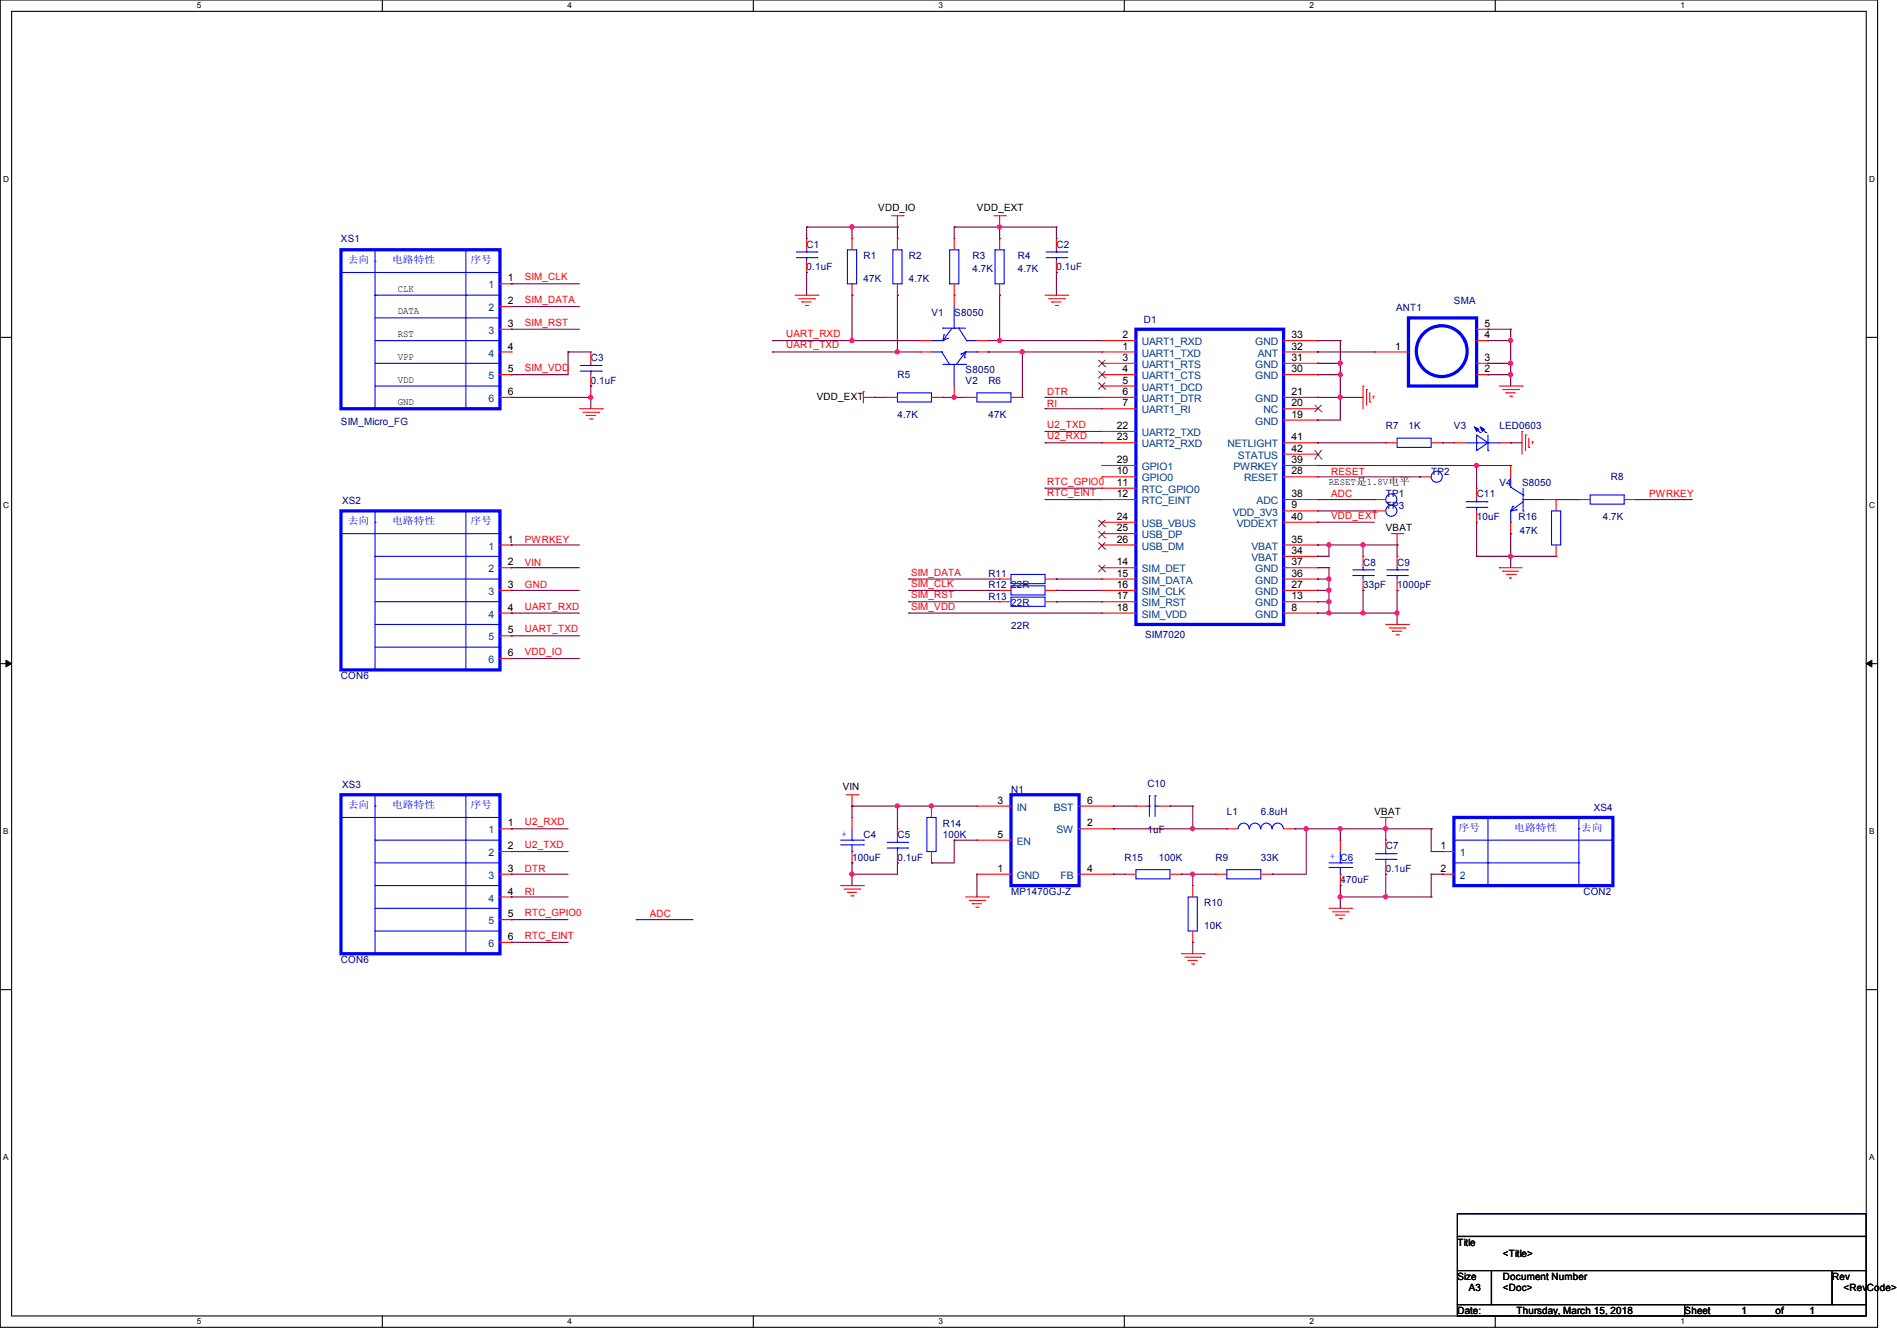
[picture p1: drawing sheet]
<svg xmlns="http://www.w3.org/2000/svg" width="297mm" height="210mm" viewBox="0 0 297 210" stroke-linecap="round" stroke-linejoin="round" font-family="sans-serif">
<path d="M0 0h294v207.9h-294zM1.8 1.8h290.4v204.3h-290.4z" fill="none" stroke="#000" stroke-width=".17"/>
<g fill="#fff">
<path d="M30.8 .2h.7v1.4h-.7z"/>
<path d="M30.8 206.2h.7v1.4h-.7z"/>
</g>
<path d="M59.9 0v1.8M59.9 206.1v1.8" fill="none" stroke="#000" stroke-width=".17"/>
<g fill="#fff">
<path d="M88.9 .2h.6v1.4h-.6z"/>
<path d="M88.9 206.2h.6v1.4h-.6z"/>
</g>
<path d="M117.9 0v1.8M117.9 206.1v1.8" fill="none" stroke="#000" stroke-width=".17"/>
<g fill="#fff">
<path d="M146.9 .2h.7v1.4h-.7z"/>
<path d="M146.9 206.2h.7v1.4h-.7z"/>
</g>
<path d="M176 0v1.8M176 206.1v1.8" fill="none" stroke="#000" stroke-width=".17"/>
<g fill="#fff">
<path d="M205 .2h.7v1.4h-.7z"/>
<path d="M205 206.2h.7v1.4h-.7z"/>
</g>
<path d="M234.1 0v1.8M234.1 206.1v1.8" fill="none" stroke="#000" stroke-width=".17"/>
<g fill="#fff">
<path d="M263.1 .2h.7v1.4h-.7z"/>
<path d="M263.1 206.2h.7v1.4h-.7z"/>
<path d="M.5 27.3h.9v1.4h-.9z"/>
<path d="M292.7 27.3h.8v1.4h-.8z"/>
<path d="M.5 78.4h.9v1.4h-.9z"/>
<path d="M292.7 78.4h.8v1.4h-.8z"/>
</g>
<path d="M0 52.8h1.8M292.2 52.8h1.8" fill="none" stroke="#000" stroke-width=".17"/>
<g fill="#fff">
<path d="M.5 129.5h.8v1.4h-.8z"/>
<path d="M292.7 129.5h.8v1.4h-.8z"/>
</g>
<path d="M0 103.9h1.8M292.2 103.9h1.8" fill="none" stroke="#000" stroke-width=".17"/>
<path d="M.9 103.4l.9 .5-.9 .5zM292.2 103.9l.9-.5v1z" fill="#000" stroke="#000" stroke-width=".16"/>
<g fill="#fff">
<path d="M.5 180.5h.8v1.4h-.8z"/>
<path d="M292.7 180.5h.8v1.4h-.8z"/>
</g>
<path d="M0 155h1.8M292.2 155h1.8M228.2 190.1h64v3.5h-64zM228.2 193.6h64v5.4h-64zM228.2 199h5.3v5.3h-5.3zM233.5 199h53.4v5.3h-53.4zM286.9 199h5.3v5.3h-5.3zM228.2 204.3h35.5v1.8h-35.5zM263.7 204.3h28.5v1.8h-28.5z" fill="none" stroke="#000" stroke-width=".17"/>
<g fill="none" stroke="#f00" stroke-width=".17">
<path d="M126.3 37.3h.1M126.3 37.3v1.8M133.4 37.3h.1M133.4 37.3v1.8M139.6 33.8h1.8M140.5 35.6h.1M140.5 37.3h.1M140.5 33.8v1.8M140.5 37.3v1.8M141.4 33.8h.1M149.4 37.3h.1M149.4 37.3v1.8"/>
<path d="M155.6 33.8h1.8M156.5 35.6h.1M156.5 37.3h.1M156.5 33.8v1.8M156.5 37.3v1.8M157.4 33.8h.1M165.4 37.3h.1M165.4 37.3v1.8M78.3 55.1h1.8M78.3 58.7h1.8M78.3 51.6h1.8M78.3 44.4h1.8"/>
<path d="M78.3 48h1.8M80.1 44.4h.1M80.1 48h.1M80.1 51.6h.1M80.1 55.1h.1M80.1 58.7h.1M92.5 55.1h.1M92.5 55.1v1.8M92.5 58.7v1.8M124.5 46.2h3.6M125.1 46.8h2.4M125.6 47.3h.1"/>
<path d="M125.6 47.3h1.4M126.1 47.8h.3M126.3 42.7h.1M126.3 40.9v1.8M126.4 47.8h.1M127.5 46.8h.1M128.1 46.2h.1M133.4 46.2h.1M133.4 44.4v1.8M140.5 46.2h.1M140.5 44.4v1.8M144.1 53.3h.1"/>
<path d="M144.1 55.1h.1M144.1 53.3h1.7M144.1 55.1h1.7M149.4 46.2h.1M149.4 44.4v3.6M153 53.3h1.7M153 55.1h1.7M154.7 53.3h.1M154.7 55.1h.1M156.5 46.2h.1M156.5 44.4v1.8M163.6 46.2h3.6"/>
<path d="M164.2 46.8h2.4M164.7 47.3h.1M164.7 47.3h1.4M165.2 47.8h.4M165.4 42.7h.1M165.4 40.9v1.8M165.6 47.8h.1M166.6 46.8h.1M167.2 46.2h.1M172.5 55.1h.1M172.5 53.3h.1M172.5 56.9h.1"/>
<path d="M172.5 58.7h.1M172.5 53.3h5.3M172.5 55.1h5.3M172.5 56.9h5.3M172.5 58.7h5.3M201 53.3h5.3M201 55.1h5.3M201 56.9h5.3M201 58.7h5.3M206.3 58.7h.1M206.3 56.9h.1M206.3 55.1h.1"/>
<path d="M206.3 53.3h.1M215.2 55.1h.1M215.2 55.1h5.3M231.2 53.3h1.8M231.2 56.9h1.8M231.2 58.7h1.8M231.2 51.6h1.8M233 58.7h.1M233 56.9h.1M233 53.3h.1M233 51.6h.1M78.3 62.2h1.8"/>
<path d="M80.1 62.2h.1M90.7 64h3.6M91.3 64.6h2.4M91.8 65.1h.1M91.8 65.1h1.4M92.3 65.6h.4M92.5 60.5h.1M92.7 65.6h.1M93.7 64.6h.1M94.3 64h.1M135.2 61.3h.1M135.2 62.2h1.7"/>
<path d="M135.2 61.3v1.8M136.9 62.2h.1M138.7 62.2h.1M138.7 62.2h1.8M145.8 62.2h1.8M147.6 62.2h.1M149.4 62.2h.1M149.4 60.5v1.7M151.2 62.2h.1M151.2 62.2h1.8M158.3 62.2h1.8M160.1 62.2h.1"/>
<path d="M172.5 60.5h.1M172.5 62.2h.1M172.5 64h.1M172.5 67.6h.1M172.5 69.3h.1M172.5 74.7h.1M172.5 76.5h.1M172.5 78.2h.1M172.5 72.9h.1M172.5 60.5h5.3M172.5 64h5.3M172.5 62.2h5.3"/>
<path d="M172.5 78.2h5.3M172.5 67.6h5.3M172.5 69.3h5.3M172.5 74.7h5.3M172.5 76.5h5.3M172.5 72.9h5.3M201 64h5.3M201 62.2h5.3M201 78.2h5.3M201 69.3h5.3M201 74.7h5.3M201 72.9h5.3"/>
<path d="M201 71.1h5.3M201 65.8h5.3M206.3 74.7h.1M206.3 78.2h.1M206.3 72.9h.1M206.3 71.1h.1M206.3 69.3h.1M206.3 65.8h.1M206.3 64h.1M206.3 62.2h.1M213.4 60.5h.1M213.4 60.5v3.5"/>
<path d="M214 61h.1M214 61v2.5M214.5 62.9h.1M214.5 61.5v1.4M215 62.1h.1M215 62.1v.3M215.2 78.2h.1M215.2 78.2h1.8M217 69.3h.1M217 69.3h1.7M222.3 74.7h.1M222.3 74.7h1.8"/>
<path d="M224.1 69.3h1.7M225.8 69.3h.1M227.6 69.3h.1M227.6 69.3h1.8M231.2 76.5h.1M231.2 76.5v1.7M234.7 60.5h3.6M234.7 69.3h1.8M235.3 61h2.4M235.8 61.5h.1M235.8 61.5h1.4M236.3 62.1h.4"/>
<path d="M236.5 72.9h.1M236.5 69.3h.1M236.5 72.9v1.8M236.7 62.1h.1M237.7 61h.1M238.3 67.6h.1M238.3 60.5h.1M238.3 67.6v3.5M238.8 68.1h.1M238.8 68.1v2.5M239.4 70.1h.1M239.4 68.6v1.5"/>
<path d="M239.9 69.2h.1M239.9 69.2v.3M241.9 78.2h1.7M243.6 78.2h.1M243.6 78.2v1.8M247.2 78.2h.1M247.2 78.2h1.8M254.3 78.2h1.8M256.1 78.2h.1M78.3 88.9h1.8M78.3 85.3h1.8M78.3 92.5h1.8"/>
<path d="M78.3 96h1.8M78.3 99.6h1.8M80.1 85.3h.1M80.1 88.9h.1M80.1 92.5h.1M80.1 96h.1M80.1 99.6h.1M156.5 90.7h.1M156.5 92.5h.1M156.5 94.2h.1M156.5 92.5h1.8M156.5 90.7h1.8"/>
<path d="M156.5 94.2h1.8M163.6 92.5h1.8M163.6 90.7h1.8M163.6 94.2h1.8M165.4 90.7h.1M165.4 92.5h.1M165.4 94.2h.1M172.5 81.8h.1M172.5 83.6h.1M172.5 85.3h.1M172.5 88.9h.1M172.5 90.7h.1"/>
<path d="M172.5 92.5h.1M172.5 94.2h.1M172.5 96h.1M172.5 83.6h5.3M172.5 88.9h5.3M172.5 85.3h5.3M172.5 92.5h5.3M172.5 96h5.3M172.5 90.7h5.3M172.5 81.8h5.3M172.5 94.2h5.3M201 88.9h5.3"/>
<path d="M201 85.3h5.3M201 92.5h5.3M201 96h5.3M201 90.7h5.3M201 80h5.3M201 81.8h5.3M201 94.2h5.3M201 87.1h5.3M206.3 80h.1M206.3 96h.1M206.3 94.2h.1M206.3 92.5h.1"/>
<path d="M206.3 90.7h.1M206.3 88.9h.1M206.3 87.1h.1M206.3 85.3h.1M206.3 81.8h.1M213.4 87.1h.1M213.4 92.5h.1M213.4 87.1v1.8M213.4 90.7v1.8M215.2 80h.1M215.2 80h1.8M217 97.8h3.5"/>
<path d="M217.5 98.3h2.5M217.8 83.6h1.8M218 98.8h.1M218 98.8h1.5M218.6 99.4h.3M218.7 85.3h.1M218.7 87.1h.1M218.7 92.5h.1M218.7 83.6v1.7M218.7 87.1v1.8M218.7 90.7v1.8M218.9 99.4h.1"/>
<path d="M219.6 83.6h.1M220 98.3h.1M220.5 97.8h.1M231.2 81.8h.1M231.2 80v1.8M234.7 88.9h.1M234.7 88.9h3.6M235.3 89.5h.1M235.3 89.5h2.4M235.8 90h1.4M236.3 90.5h.1M236.3 90.5h.4"/>
<path d="M236.5 83.6h.1M236.5 81.8v1.8M237.2 90h.1M243.6 87.1h.1M243.6 85.3v1.8M78.3 103.1h1.8M80.1 103.1h.1M78.3 133.3h1.8M78.3 136.9h1.8M78.3 129.8h1.8M80.1 129.8h.1M80.1 133.3h.1"/>
<path d="M80.1 136.9h.1M131.6 138.7h3.6M132.2 139.2h2.4M132.5 124.5h1.8M132.7 139.7h.1M132.7 139.7h1.4M133.4 126.2h.1M133.4 128h.1M133.4 135.1h.1M133.4 124.5v1.7M133.4 128v1.8M133.4 133.3v1.8"/>
<path d="M134.3 124.5h.1M134.6 139.2h.1M135.2 138.7h.1M140.5 129.8h.1M140.5 135.1h.1M140.5 129.8v1.8M140.5 133.3v1.8M145.8 135.1h.1M145.8 126.2h.1M145.8 126.2v1.8M145.8 133.3v1.8M153 136.9h.1"/>
<path d="M153 126.2h.1M153 131.6h.1M153 136.9h5.3M153 126.2h5.3M153 131.6h5.3M169 136.9h5.3M169 129.8h5.3M169 126.2h5.3M174.3 129.8h.1M174.3 136.9h.1M174.3 126.2h.1M176.1 136.9h.1"/>
<path d="M176.1 136.9h1.7M177.8 126.2h.1M177.8 126.2h1.8M181.4 126.2h1.8M183.2 126.2h.1M183.2 136.9h1.8M185 136.9h.1M186.7 138.7h.1M186.7 138.7v1.8M190.3 136.9h.1M190.3 136.9h1.8M192.1 129.8h.1"/>
<path d="M192.1 129.8h1.7M197.4 136.9h1.8M199.2 136.9h.1M201 129.8h1.7M202.7 129.8h.1M209.8 131.6h.1M209.8 138.7h.1M209.8 131.6v1.7M209.8 136.9v1.8M216.1 128h1.7M217 129.8h.1M217 131.6h.1"/>
<path d="M217 136.9h.1M217 128v1.8M217 131.6v1.7M217 135.1v1.8M217.8 128h.1M225.8 133.3h.1M225.8 136.9h.1M225.8 133.3h1.8M225.8 136.9h1.8M78.3 140.5h1.8M78.3 144h1.8M78.3 147.6h1.8"/>
<path d="M80.1 140.5h.1M80.1 144h.1M80.1 147.6h.1M133.2 140.3h.4M133.6 140.3h.1M151.2 140.5h3.5M151.7 141h2.5M152.2 141.5h.1M152.2 141.5h1.5M152.8 142.1h.3M153.1 142.1h.1M154.2 141h.1"/>
<path d="M154.7 140.5h.1M185 149.4h3.5M185.5 149.9h2.5M186 150.4h.1M186 150.4h1.5M186.6 151h.3M186.7 147.6h.1M186.7 145.8v1.8M186.9 151h.1M188 149.9h.1M188.5 149.4h.1M208.1 142.2h3.5"/>
<path d="M208.6 142.8h2.5M209.1 143.3h.1M209.1 143.3h1.5M209.7 143.8h.3M210 143.8h.1M211.1 142.8h.1M211.6 142.2h.1"/>
</g>
<g fill="none" stroke="#00f" stroke-width=".17">
<path d="M58.7 39.1v24.9M72.9 39.1v24.9M124.7 39.5h3.2M126.3 39.5h.1M126.3 39.1v.4M127.9 39.5h.1M132.7 39.1h1.4v5.3h-1.4zM139.8 39.1h1.4v5.3h-1.4zM148.7 39.1h1.4v5.3h-1.4zM155.8 39.1h1.4v5.3h-1.4zM163.8 39.5h3.2M165.4 39.5h.1"/>
<path d="M165.4 39.1v.4M167 39.5h.1M53.4 42.7h24.9M58.7 40.9h.1M58.7 46.2h.1M58.7 53.3h19.6M58.7 46.2h19.6M58.7 49.8h19.6M58.7 56.9h19.6M72.9 46.2h.1M78.3 42.7h.1M78.3 46.2h.1"/>
<path d="M78.3 49.8h.1M78.3 53.3h.1M78.3 56.9h.1M90.9 58.1h3.2M90.9 57.2h3.2M92.5 57.2h.1M92.5 58.1h.1M92.5 56.9v.3M92.5 58.1v.6M94.1 58.1h.1M94.1 57.2h.1M124.7 40.3h3.2"/>
<path d="M126.3 40.3h.1M126.3 40.3v.6M127.9 40.3h.1M145.8 53.3h.1M145.8 53.3h1.8M145.8 55.1h1.6M147.4 55.1h.1M147.4 55.1l1.3 2M147.6 51.4h.1M147.6 53.3h.1M147.6 51.4h3.6M147.6 57.1h3.6"/>
<path d="M147.8 52.5h.1M147.8 52.5l-.2 .8M148.3 53h.1M148.3 53l-.7 .3M148.7 57.1h.1M149.1 51.4l-1.5 1.9M149.4 51.4h.1M149.4 57.1h.1M149.4 48v3.4M149.4 57.1v3.4M150.1 51.4h.1M150.1 51.4l1.2 1.9"/>
<path d="M150.5 55.5h.1M151 56h.1M151.2 57.1h.1M151.2 55.1h.1M151.2 55.1h1.8M151.2 55.1l-.7 .4M151.2 55.1l-.2 .9M151.2 55.1l-1.5 2M151.3 53.3h.1M151.3 53.3h1.7M153 55.1h.1M163.8 40.3h3.2"/>
<path d="M165.4 40.3h.1M165.4 40.3v.6M167 40.3h.1M58.7 64h.1M58.7 60.5h19.6M72.9 64h.1M78.3 60.5h.1M140.5 61.5h5.3v1.4h-5.3zM153 61.5h5.3v1.4h-5.3zM218.7 68.6h5.4v1.5h-5.4zM229.4 69.3h5.3M229.6 79.5h3.2"/>
<path d="M229.6 78.6h3.2M231 67l.7 .7M231.2 68.1l1.8 1.2-1.8 1.3zM231.2 78.6h.1M231.2 79.5h.1M231.2 69.3h.1M231.2 78.2v.4M231.2 79.5v.5M231.7 67.7h.1M231.9 67l.7 .7M232.6 67.7h.1M232.8 79.5h.1"/>
<path d="M232.8 78.6h.1M233 70.6h.1M233 69.3h.1M233 68.1v2.5M234.7 69.3h.1M236.5 76.3h.1M236.5 74.7v1.6M236.5 76.3l2 1.2M236.9 79.3h.1M236.9 79.3l-.4 .7M237.4 79.8h.1M237.4 79.8l-.9 .2"/>
<path d="M238.5 78.2h.1M238.5 77.5h.1M238.5 78.2h3.4M238.5 76.5v3.5M238.5 78.6l-2 1.4M249 77.5h5.3v1.5h-5.3zM53.4 83.6h24.9M58.7 81.8h.1M58.7 87.1h.1M58.7 80v24.9M58.7 87.1h19.6M58.7 90.7h19.6"/>
<path d="M58.7 94.2h19.6M58.7 97.8h19.6M72.9 87.1h.1M72.9 80v24.9M78.3 83.6h.1M78.3 87.1h.1M78.3 90.7h.1M78.3 94.2h.1M78.3 97.8h.1M158.3 90h5.3v1.4h-5.3zM158.3 91.7h5.3v1.5h-5.3zM158.3 93.5h5.3v1.5h-5.3z"/>
<path d="M211.8 90.1h3.2M211.8 89.2h3.2M213.4 89.2h.1M213.4 90.1h.1M213.4 88.9v.3M213.4 90.1v.6M215 90.1h.1M215 89.2h.1M217.1 90.1h3.2M217.1 89.2h3.2M218.7 89.2h.1M218.7 90.1h.1"/>
<path d="M218.7 88.9v.3M218.7 90.1v.6M220.3 90.1h.1M220.3 89.2h.1M236.5 81.8h.1M236.5 80h.1M236.5 80v1.8M238.5 80h.1M242.9 80h1.4v5.3h-1.4zM58.7 104.9h.1M58.7 101.3h19.6M72.9 104.9h.1"/>
<path d="M78.3 101.3h.1M53.4 128h24.9M58.7 126.2h.1M58.7 131.6h.1M58.7 135.1h19.6M58.7 124.5v24.9M58.7 131.6h19.6M58.7 138.7h19.6M72.9 131.6h.1M72.9 124.5v24.9M78.3 128h.1M78.3 131.6h.1"/>
<path d="M78.3 135.1h.1M78.3 138.7h.1M131.6 131.6h3.6M131.6 132.3h3.6M133.4 133.3h.1M133.4 131.6h.1M133.4 129.8v1.8M133.4 132.3v1M135.2 131.6h.1M135.2 132.3h.1M138.9 132.8h3.2M138.9 131.9h3.2"/>
<path d="M140.5 131.9h.1M140.5 132.8h.1M140.5 131.6v.3M140.5 132.8v.5M142.1 132.8h.1M142.1 131.9h.1M145.1 128h1.5v5.3h-1.5zM177.8 136.2h5.4v1.4h-5.4zM179.6 126.2h.4M180 126.2h.1M180 124.6h.1M180 124.6v3.2"/>
<path d="M180.8 124.6h.1M180.8 126.2h.1M180.8 126.2h.6M180.8 124.6v3.2M192.1 136.2h5.3v1.4h-5.3zM193.8 129.8a.87 .87 0 0 1 .9-.9 .87 .87 0 0 1 .9 .9M195.6 129.8a.87 .87 0 0 1 .9-.9 .87 .87 0 0 1 .9 .9M197.4 129.8a.87 .87 0 0 1 .9-.9 .87 .87 0 0 1 .8 .9M199.2 129.8a.87 .87 0 0 1 .8-.9 .87 .87 0 0 1 .9 .9M208.1 135.1h3.5M208.1 135.8h3.5M209.8 136.9h.1"/>
<path d="M209.8 135.1h.1M209.8 133.3v1.8M209.8 135.8v1.1M211.6 135.1h.1M211.6 135.8h.1M215.3 134.6h3.3M215.3 133.7h3.3M217 133.7h.1M217 134.6h.1M217 133.3v.4M217 134.6v.5M218.6 134.6h.1"/>
<path d="M218.6 133.7h.1M227.6 131.6h.1M227.6 135.1h.1M227.6 138.7h.1M227.6 135.1h19.6M227.6 131.6h24.9M227.6 138.7h19.6M233 135.1h.1M233 138.7h.1M233 128v10.7M247.2 129.8h.1M247.2 135.1h.1"/>
<path d="M247.2 138.7h.1M247.2 128v10.7M58.7 149.4h.1M58.7 142.2h19.6M58.7 145.8h19.6M72.9 149.4h.1M78.3 142.2h.1M78.3 145.8h.1M186 140.5h1.5v5.3h-1.5z"/>
<circle cx="217.8" cy="80" r=".87"/>
<circle cx="217.8" cy="78.2" r=".87"/>
<circle cx="224.9" cy="74.7" r=".87"/>
</g>
<path d="M53.4 39.1h24.9v24.9h-24.9zM177.8 51.6h23.2v46.2h-23.2zM220.5 49.8h10.7v10.7h-10.7zM229.4 53.4a4 4 0 0 0-6.8-.9 4 4 0 0 0 2.4 6.4 4 4 0 0 0 4.5-5.1l-.1-.4M53.4 80h24.9v24.9h-24.9zM53.4 124.5h24.9v24.9h-24.9zM158.3 124.5h10.7v14.2h-10.7zM227.6 128h24.9v10.7h-24.9z" fill="none" stroke="#00f" stroke-width=".51"/>
<g fill="none" stroke="#804000" stroke-width=".16">
<path d="M172 57.4h.1M172 59.2h.1M172 56.4l1 1M172 58.1l1 1.1M172 59.9l1 1.1M173 57.4h.1M173 59.2h.1M173 56.4l-1 1M173 58.1l-1 1.1M173 59.9l-1 1.1M172 61h.1M173 61h.1"/>
<path d="M205.8 71.9h.1M205.8 64.5h.1M205.8 70.5l1.1 1.4M205.8 63.4l1.1 1.1M206.9 71.9h.1M206.9 64.5h.1M206.9 70.5l-1.1 1.4M206.9 63.4l-1.1 1.1M172 82.5h.1M172 84.2h.1M172 86h.1M172 89.5h.1"/>
<path d="M172 81.4l1 1.1M172 83.2l1 1M172 84.9l1 1.1M172 88.5l1 1M173 82.5h.1M173 84.2h.1M173 86h.1M173 89.5h.1M173 81.4l-1 1.1M173 83.2l-1 1M173 84.9l-1 1.1M173 88.5l-1 1"/>
</g>
<g fill="#00f" stroke="#00f" stroke-width=".17">
<path d="M231.7 66.8l.7 .4-.3 .4z" fill-rule="evenodd"/>
<path d="M230.8 66.8l.7 .4-.3 .4z" fill-rule="evenodd"/>
</g>
<g fill="none" stroke="#800040" stroke-width=".17">
<path d="M126.3 35.6h.1M126.3 35.6h14.2M126.3 35.6v1.7M133.4 35.6h.1M133.4 35.6v1.7M140.5 35.6h.1M140.5 35.6v1.7M149.4 35.6h.1M149.4 35.6v1.7M149.4 35.6h16M156.5 35.6h.1M156.5 35.6v1.7"/>
<path d="M165.4 35.6h.1M165.4 35.6v1.7M80.1 44.4h.1M80.1 51.6h.1M80.1 48h.1M80.1 58.7h.1M80.1 44.4h10.6M80.1 51.6h10.6M80.1 48h10.6M88.9 55.1h.1M88.9 55.1h3.6M88.9 55.1v3.6h-8.8"/>
<path d="M120.9 53.3h.1M120.9 55.1h.1M120.9 55.1h23.2M120.9 53.3h23.2M126.3 42.7h.1M126.3 42.7v3.5M133.4 53.3h.1M133.4 46.2h.1M133.4 46.2v7.1M140.5 46.2h.1M140.5 55.1h.1M140.5 46.2v8.9"/>
<path d="M154.7 53.3h.1M154.7 55.1h.1M154.7 55.1h17.8M154.7 53.3h17.8M156.5 46.2h.1M156.5 53.3h.1M156.5 46.2v7.1M160.1 55.1h.1M160.1 55.1v7.1M165.4 42.7h.1M165.4 42.7v3.5M206.3 55.1h.1"/>
<path d="M206.3 53.3h.1M206.3 58.7h.1M206.3 56.9h.1M206.3 55.1h8.9M206.3 53.3h3.5M206.3 58.7h3.5M206.3 56.9h3.5M209.8 53.3h.1M209.8 56.9h.1M209.8 58.7h.1M209.8 53.3v12.5h-3.5M233 51.6h.1"/>
<path d="M233 53.3h.1M233 56.9h.1M233 58.7h.1M233 53.3h3.5M233 58.7h3.5M233 56.9h3.5M233 51.6h3.5M236.5 51.6h.1M236.5 53.3h.1M236.5 56.9h.1M236.5 58.7h.1M236.5 51.6v8.9"/>
<path d="M80.1 62.2h12.4M92.5 60.5h.1M92.5 62.2h.1M92.5 60.5v3.5M136.9 62.2h.1M136.9 62.2h1.8M147.6 62.2h.1M147.6 62.2h3.6M149.4 62.2h.1M163.6 62.2h.1M163.6 64h.1M163.6 67.6h.1"/>
<path d="M163.6 69.3h.1M163.6 76.5h.1M163.6 78.2h.1M163.6 62.2h8.9M163.6 69.3h8.9M163.6 64h8.9M163.6 67.6h8.9M163.6 76.5h8.9M163.6 78.2h8.9M206.3 65.8h.1M206.3 69.3h.1M206.3 62.2h.1"/>
<path d="M206.3 62.2h7.1M206.3 69.3h10.7M206.3 72.9h30.2M206.3 78.2h8.9M206.3 74.7h16M209.8 62.2h.1M215.2 78.2h.1M222.3 74.7h.1M225.8 69.3h.1M225.8 69.3h1.8M231.2 72.9h.1M231.2 72.9v3.6"/>
<path d="M236.5 69.3h.1M236.5 72.9h.1M236.5 69.3h1.8M243.6 78.2h.1M243.6 78.2h3.6M256.1 78.2h.1M256.1 78.2h8.9M80.1 92.5h.1M80.1 88.9h.1M80.1 96h.1M80.1 99.6h.1M80.1 85.3h.1"/>
<path d="M80.1 92.5h10.6M80.1 96h10.6M80.1 85.3h10.6M80.1 88.9h10.6M80.1 99.6h10.6M142.3 90.7h.1M142.3 92.5h.1M142.3 94.2h.1M142.3 96h.1M142.3 90.7h14.2M142.3 92.5h14.2M142.3 94.2h14.2"/>
<path d="M142.3 96h30.2M165.4 90.7h.1M165.4 92.5h.1M165.4 94.2h.1M165.4 90.7h7.1M165.4 92.5h7.1M165.4 94.2h7.1M206.3 96h.1M206.3 85.3h.1M206.3 87.1h.1M206.3 88.9h.1M206.3 90.7h.1"/>
<path d="M206.3 92.5h.1M206.3 94.2h.1M206.3 81.8h.1M206.3 90.7h1.8M206.3 92.5h1.8M206.3 94.2h1.8M206.3 96h12.4M206.3 85.3h12.4M206.3 88.9h1.8M206.3 81.8h8.9M206.3 80h8.9M208.1 85.3h.1"/>
<path d="M208.1 88.9h.1M208.1 96h.1M208.1 90.7h.1M208.1 92.5h.1M208.1 94.2h.1M208.1 85.3v1.8h-1.8M208.1 88.9v7.1M213.4 92.5h.1M213.4 96h.1M213.4 85.3h.1M213.4 85.3v1.8M213.4 92.5v3.5"/>
<path d="M215.2 80h.1M218.7 85.3h.1M218.7 92.5h.1M218.7 96h.1M218.7 85.3v1.8M218.7 92.5v5.3M231.2 87.1h.1M231.2 87.1h12.4M231.2 81.8v5.3M236.5 83.6h.1M236.5 87.1h.1M236.5 83.6v5.3"/>
<path d="M80.1 103.1h.1M80.1 103.1h10.6M80.1 136.9h.1M80.1 129.8h.1M80.1 133.3h.1M80.1 129.8h8.8M80.1 136.9h8.8M80.1 133.3h8.8M133.4 126.2h.1M133.4 135.1h.1M133.4 136.9h.1M133.4 126.2h19.6"/>
<path d="M133.4 126.2v1.8M133.4 135.1v3.6M140.5 135.1h.1M140.5 126.2h.1M140.5 126.2v3.6M140.5 135.1v1.8h-7.1M145.8 135.1h.1M145.8 126.2h.1M149.4 131.6h.1M149.4 131.6v3.5h-3.6M149.4 131.6h3.6M153 136.9h.1"/>
<path d="M153 136.9v3.6M174.3 129.8h.1M174.3 136.9h.1M174.3 126.2h.1M174.3 126.2h3.5M174.3 129.8h17.8M174.3 136.9h1.8M183.2 126.2h.1M183.2 126.2h3.5M185 136.9h.1M185 136.9h5.3M186.7 136.9h.1"/>
<path d="M186.7 126.2h.1M186.7 129.8h.1M186.7 126.2v3.6M186.7 136.9v1.8M199.2 136.9h.1M202.7 129.8h.1M202.7 129.8h21.4M204.5 129.8h.1M204.5 129.8v7.1h-5.3M209.8 129.8h.1M209.8 138.7h.1M209.8 129.8v1.8"/>
<path d="M209.8 138.7v3.5M217 129.8h.1M217 136.9h.1M217 129.8v1.8M217 136.9v3.6M224.1 136.9h.1M224.1 129.8h.1M224.1 136.9h1.7M224.1 129.8v3.5h1.7M224.1 136.9v3.6M225.8 133.3h.1M225.8 136.9h.1"/>
<path d="M80.1 144h.1M80.1 147.6h.1M80.1 140.5h.1M80.1 140.5h8.8M80.1 144h8.8M80.1 147.6h8.8M99.6 144h.1M99.6 144h8.9M186.7 147.6h.1M186.7 147.6v1.8M209.8 140.5h.1M209.8 140.5h14.3"/>
<path d="M224.1 140.5h.1"/>
</g>
<g fill="#f0f" stroke="#f0f" stroke-width=".17">
<circle cx="208" cy="96" r=".32"/>
<circle cx="213.4" cy="96" r=".32"/>
<circle cx="218.7" cy="96" r=".32"/>
<circle cx="213.4" cy="85.3" r=".32"/>
<circle cx="208" cy="85.3" r=".32"/>
<circle cx="208" cy="90.7" r=".32"/>
<circle cx="208" cy="94.2" r=".32"/>
<circle cx="208" cy="92.4" r=".32"/>
<circle cx="209.8" cy="62.2" r=".32"/>
<circle cx="209.8" cy="56.9" r=".32"/>
<circle cx="209.8" cy="58.7" r=".32"/>
<circle cx="231.2" cy="72.9" r=".32"/>
<circle cx="140.5" cy="126.2" r=".32"/>
<circle cx="145.8" cy="126.2" r=".32"/>
<circle cx="186.7" cy="129.8" r=".32"/>
<circle cx="186.7" cy="136.9" r=".32"/>
<circle cx="133.4" cy="136.9" r=".32"/>
<circle cx="160" cy="55.1" r=".32"/>
<circle cx="156.5" cy="53.3" r=".32"/>
<circle cx="156.5" cy="35.5" r=".32"/>
<circle cx="133.4" cy="53.3" r=".32"/>
<circle cx="149.4" cy="62.2" r=".32"/>
<circle cx="140.5" cy="55.1" r=".32"/>
<circle cx="133.4" cy="35.5" r=".32"/>
<circle cx="209.8" cy="140.4" r=".32"/>
<circle cx="92.5" cy="62.2" r=".32"/>
<circle cx="236.5" cy="56.9" r=".32"/>
<circle cx="236.5" cy="53.3" r=".32"/>
<circle cx="236.5" cy="58.7" r=".32"/>
<circle cx="209.8" cy="129.8" r=".32"/>
<circle cx="204.5" cy="129.8" r=".32"/>
<circle cx="216.9" cy="140.4" r=".32"/>
<circle cx="216.9" cy="129.8" r=".32"/>
<circle cx="236.5" cy="87.1" r=".32"/>
</g>
<g font-size="1.6">
<text x="137.5" y="33.1">VDD_IO</text>
<text x="153" y="33.1">VDD_EXT</text>
<text x="62.3" y="45.7">CLK</text>
<text x="79.5" y="44.1">1</text>
<text x="79.5" y="47.6">2</text>
<text x="62.3" y="52.8">RST</text>
<text x="62.3" y="49.2">DATA</text>
<text x="79.5" y="51.2">3</text>
<text x="175.7" y="53">2</text>
<text x="202.2" y="53">33</text>
<text x="232.4" y="53">4</text>
<text x="232.4" y="51.2">5</text>
<text x="62.3" y="59.9">VDD</text>
<text x="62.3" y="56.3">VPP</text>
<text x="79.5" y="54.7">4</text>
<text x="79.5" y="58.3">5</text>
<text x="175.7" y="54.7">1</text>
<text x="175.7" y="56.5">3</text>
<text x="175.7" y="58.3">4</text>
<text x="202.2" y="58.3">30</text>
<text x="202.2" y="56.5">31</text>
<text x="202.2" y="54.7">32</text>
<text x="218.4" y="54.7">1</text>
<text x="232.4" y="58.3">2</text>
<text x="232.4" y="56.5">3</text>
<text x="62.3" y="63.5">GND</text>
<text x="79.5" y="61.8">6</text>
<text x="127.9" y="62.6">VDD_EXT</text>
<text x="175.7" y="60.1">5</text>
<text x="175.7" y="61.8">6</text>
<text x="175.7" y="63.6">7</text>
<text x="202.2" y="65.4">19</text>
<text x="202.2" y="63.6">20</text>
<text x="202.2" y="61.8">21</text>
<text x="174.9" y="67.2">22</text>
<text x="174.9" y="69">23</text>
<text x="202.2" y="70.7">42</text>
<text x="202.2" y="69">41</text>
<text x="174.9" y="74.3">10</text>
<text x="174.9" y="76.1">11</text>
<text x="174.9" y="77.9">12</text>
<text x="174.9" y="72.5">29</text>
<text x="202.2" y="74.3">28</text>
<text x="202.2" y="77.9">38</text>
<text x="202.2" y="72.5">39</text>
<text x="208.1" y="75.9">RESET是1.8V电平</text>
<text x="174.9" y="81.4">24</text>
<text x="174.9" y="83.2">25</text>
<text x="202.2" y="79.6">9</text>
<text x="202.2" y="81.4">40</text>
<text x="217" y="83.2">VBAT</text>
<text x="79.5" y="85">1</text>
<text x="79.5" y="88.5">2</text>
<text x="174.9" y="85">26</text>
<text x="174.9" y="88.5">14</text>
<text x="202.2" y="88.5">37</text>
<text x="202.2" y="86.7">34</text>
<text x="202.2" y="85">35</text>
<text x="79.5" y="92.1">3</text>
<text x="79.5" y="95.6">4</text>
<text x="174.9" y="90.3">15</text>
<text x="174.9" y="92.1">16</text>
<text x="174.9" y="93.9">17</text>
<text x="174.9" y="95.6">18</text>
<text x="202.2" y="95.6">8</text>
<text x="202.2" y="93.9">13</text>
<text x="202.2" y="92.1">27</text>
<text x="202.2" y="90.3">36</text>
<text x="79.5" y="99.2">5</text>
<text x="79.5" y="102.7">6</text>
<text x="132" y="123.8">VIN</text>
<text x="156.2" y="125.9">3</text>
<text x="170.2" y="125.9">6</text>
<text x="79.5" y="129.4">1</text>
<text x="156.2" y="131.2">5</text>
<text x="170.2" y="129.4">2</text>
<text x="215.2" y="127.7">VBAT</text>
<text x="79.5" y="133">2</text>
<text x="79.5" y="136.5">3</text>
<text x="156.2" y="136.5">1</text>
<text x="170.2" y="136.5">4</text>
<text x="225.5" y="133">1</text>
<text x="225.5" y="136.5">2</text>
<text x="79.5" y="140.1">4</text>
<text x="79.5" y="143.6">5</text>
<text x="79.5" y="147.2">6</text>
<text x="228.2" y="195.1">Title</text>
<text x="235.3" y="196.9">&lt;Title&gt;</text>
<text x="228.2" y="200.4">Size</text>
<text x="230" y="202.2">A3</text>
<text x="235.3" y="200.4">Document Number</text>
<text x="235.3" y="202.2">&lt;Doc&gt;</text>
<text x="286.9" y="200.4">Rev</text>
<text x="288.6" y="202.2">&lt;RevCode&gt;</text>
<text x="228.2" y="205.7">Date:</text>
<text x="237.4" y="205.7">Thursday, March 15, 2018</text>
<text x="263.8" y="205.7">Sheet</text>
<text x="272.6" y="205.7">1</text>
<text x="278" y="205.7">of</text>
<text x="283.3" y="205.7">1</text>
</g>
<g font-size="1.6" fill="#000080">
<text x="53.4" y="37.9">XS1</text>
<text x="126.3" y="38.8">C1</text>
<text x="135.2" y="40.6">R1</text>
<text x="142.3" y="40.6">R2</text>
<text x="152.2" y="40.6">R3</text>
<text x="159.4" y="40.6">R4</text>
<text x="165.4" y="38.8">C2</text>
<text x="126.3" y="42.3">0.1uF</text>
<text x="135.2" y="44.1">47K</text>
<text x="142.3" y="44.1">4.7K</text>
<text x="152.2" y="42.7">4.7K</text>
<text x="159.4" y="42.7">4.7K</text>
<text x="165.4" y="42.3">0.1uF</text>
<text x="227.6" y="47.7">SMA</text>
<text x="145.8" y="49.4">V1</text>
<text x="149.4" y="49.4">S8050</text>
<text x="179.1" y="50.5">D1</text>
<text x="218.6" y="48.7">ANT1</text>
<text x="92.5" y="56.6">C3</text>
<text x="140.5" y="59.2">R5</text>
<text x="151.2" y="58.3">S8050</text>
<text x="92.5" y="60.1">0.1uF</text>
<text x="140.5" y="65.4">4.7K</text>
<text x="151.2" y="60.1">V2</text>
<text x="154.7" y="60.1">R6</text>
<text x="154.7" y="65.4">47K</text>
<text x="53.4" y="66.5">SIM_Micro_FG</text>
<text x="217" y="67.2">R7</text>
<text x="220.5" y="67.2">1K</text>
<text x="227.6" y="67.2">V3</text>
<text x="234.8" y="67.2">LED0603</text>
<text x="217" y="77.9">TP1</text>
<text x="224.1" y="74.3">TP2</text>
<text x="231.2" y="77.9">C11</text>
<text x="234.8" y="76.1">V4</text>
<text x="238.3" y="76.1">S8050</text>
<text x="252.2" y="75.2">R8</text>
<text x="53.6" y="79">XS2</text>
<text x="217" y="79.7">TP3</text>
<text x="231.2" y="81.4">10uF</text>
<text x="237.8" y="81.4">R16</text>
<text x="238" y="83.6">47K</text>
<text x="250.9" y="81.4">4.7K</text>
<text x="213.4" y="88.6">C8</text>
<text x="218.8" y="88.6">C9</text>
<text x="154.7" y="90.3">R11</text>
<text x="154.7" y="92.1">R12</text>
<text x="154.7" y="93.9">R13</text>
<text x="158.3" y="95">22R</text>
<text x="158.3" y="92.1">22R</text>
<text x="213.4" y="92.1">33pF</text>
<text x="218.8" y="92.1">1000pF</text>
<text x="158.3" y="98.5">22R</text>
<text x="179.3" y="99.9">SIM7020</text>
<text x="53.4" y="106.3">CON6</text>
<text x="53.6" y="123.4">XS3</text>
<text x="158.3" y="124.1">N1</text>
<text x="179.6" y="123.2">C10</text>
<text x="135.2" y="131.2">C4</text>
<text x="140.5" y="131.2">C5</text>
<text x="147.6" y="129.5">R14</text>
<text x="147.6" y="131.2">100K</text>
<text x="179.6" y="130.5">1uF</text>
<text x="192.1" y="127.7">L1</text>
<text x="197.4" y="127.7">6.8uH</text>
<text x="249.5" y="127">XS4</text>
<text x="133.4" y="134.8">100uF</text>
<text x="140.5" y="134.8">0.1uF</text>
<text x="176.1" y="134.8">R15</text>
<text x="181.4" y="134.8">100K</text>
<text x="190.3" y="134.8">R9</text>
<text x="197.4" y="134.8">33K</text>
<text x="217" y="133">C7</text>
<text x="217" y="136.6">0.1uF</text>
<text x="158.3" y="140.1">MP1470GJ-Z</text>
<text x="188.5" y="141.9">R10</text>
<text x="209.9" y="138.3">470uF</text>
<text x="247.9" y="140.1">CON2</text>
<text x="188.5" y="145.5">10K</text>
<text x="53.4" y="150.8">CON6</text>
</g>
<g font-size="1.6" fill="#00f">
<text x="54.4" y="41.2">去向</text>
<text x="61.4" y="41.2">电路特性</text>
<text x="73.7" y="41.2">序号</text>
<text x="54.4" y="82.1">去向</text>
<text x="61.4" y="82.1">电路特性</text>
<text x="73.7" y="82.1">序号</text>
<text x="54.4" y="126.6">去向</text>
<text x="61.4" y="126.6">电路特性</text>
<text x="73.7" y="126.6">序号</text>
<text x="131.8" y="131">+</text>
<text x="228.3" y="130.1">序号</text>
<text x="237.1" y="130.1">电路特性</text>
<text x="247.5" y="130.1">去向</text>
<text x="208.2" y="134.6">+ C6</text>
</g>
<g font-size="1.6" fill="#004080">
<text x="76.5" y="45.2">1</text>
<text x="76.5" y="48.7">2</text>
<text x="76.5" y="52.3">3</text>
<text x="76.5" y="55.8">4</text>
<text x="76.5" y="59.4">5</text>
<text x="178.7" y="55.8">UART1_TXD</text>
<text x="178.7" y="54.1">UART1_RXD</text>
<text x="178.7" y="57.6">UART1_RTS</text>
<text x="178.7" y="59.4">UART1_CTS</text>
<text x="196.5" y="59.4">GND</text>
<text x="196.5" y="57.6">GND</text>
<text x="196.5" y="54.1">GND</text>
<text x="196.9" y="55.8">ANT</text>
<text x="76.5" y="63">6</text>
<text x="178.7" y="61.2">UART1_DCD</text>
<text x="178.7" y="63">UART1_DTR</text>
<text x="178.7" y="64.7">UART1_RI</text>
<text x="196.5" y="63">GND</text>
<text x="197.8" y="64.7">NC</text>
<text x="178.7" y="68.3">UART2_TXD</text>
<text x="178.7" y="70.1">UART2_RXD</text>
<text x="192.2" y="70.1">NETLIGHT</text>
<text x="193.8" y="71.8">STATUS</text>
<text x="196.5" y="66.5">GND</text>
<text x="178.7" y="75.4">GPIO0</text>
<text x="178.7" y="77.2">RTC_GPIO0</text>
<text x="178.7" y="73.6">GPIO1</text>
<text x="193.1" y="73.6">PWRKEY</text>
<text x="194.8" y="75.4">RESET</text>
<text x="178.7" y="79">RTC_EINT</text>
<text x="178.7" y="82.5">USB_VBUS</text>
<text x="193" y="80.7">VDD_3V3</text>
<text x="193.6" y="82.5">VDDEXT</text>
<text x="196.7" y="79">ADC</text>
<text x="76.5" y="86.1">1</text>
<text x="76.5" y="89.6">2</text>
<text x="178.7" y="84.3">USB_DP</text>
<text x="178.7" y="86.1">USB_DM</text>
<text x="178.7" y="89.6">SIM_DET</text>
<text x="195.9" y="87.8">VBAT</text>
<text x="195.9" y="86.1">VBAT</text>
<text x="196.5" y="89.6">GND</text>
<text x="76.5" y="93.2">3</text>
<text x="178.7" y="91.4">SIM_DATA</text>
<text x="178.7" y="93.2">SIM_CLK</text>
<text x="178.7" y="95">SIM_RST</text>
<text x="196.5" y="95">GND</text>
<text x="196.5" y="93.2">GND</text>
<text x="196.5" y="91.4">GND</text>
<text x="76.5" y="96.7">4</text>
<text x="76.5" y="100.3">5</text>
<text x="178.7" y="96.7">SIM_VDD</text>
<text x="196.5" y="96.7">GND</text>
<text x="76.5" y="103.8">6</text>
<text x="76.5" y="130.5">1</text>
<text x="159.2" y="127">IN</text>
<text x="165" y="127">BST</text>
<text x="165.4" y="130.5">SW</text>
<text x="76.5" y="134.1">2</text>
<text x="76.5" y="137.6">3</text>
<text x="159.2" y="137.6">GND</text>
<text x="159.2" y="132.3">EN</text>
<text x="166" y="137.6">FB</text>
<text x="228.5" y="134.1">1</text>
<text x="228.5" y="137.6">2</text>
<text x="76.5" y="141.2">4</text>
<text x="76.5" y="144.7">5</text>
<text x="76.5" y="148.3">6</text>
</g>
<g font-size="1.6" fill="#f00">
<text x="82.2" y="43.9">SIM_CLK</text>
<text x="82.2" y="47.5">SIM_DATA</text>
<text x="82.2" y="51">SIM_RST</text>
<text x="123.1" y="52.8">UART_RXD</text>
<text x="82.2" y="58.1">SIM_VDD</text>
<text x="123.1" y="54.6">UART_TXD</text>
<text x="164" y="61.9">DTR</text>
<text x="164" y="63.7">RI</text>
<text x="164" y="67">U2_TXD</text>
<text x="164" y="68.8">U2_RXD</text>
<text x="164" y="75.9">RTC_GPIO0</text>
<text x="164" y="77.7">RTC_EINT</text>
<text x="208.4" y="74.3">RESET</text>
<text x="208.4" y="77.9">ADC</text>
<text x="258.2" y="77.9">PWRKEY</text>
<text x="208.4" y="81.2">VDD_EXT</text>
<text x="82.2" y="88.6">VIN</text>
<text x="82.2" y="85">PWRKEY</text>
<text x="82.2" y="92.1">GND</text>
<text x="82.2" y="95.5">UART_RXD</text>
<text x="142.6" y="90.1">SIM_DATA</text>
<text x="142.6" y="91.9">SIM_CLK</text>
<text x="142.6" y="93.7">SIM_RST</text>
<text x="142.6" y="95.5">SIM_VDD</text>
<text x="82.2" y="99">UART_TXD</text>
<text x="82.2" y="102.6">VDD_IO</text>
<text x="82.2" y="129.2">U2_RXD</text>
<text x="82.2" y="136.6">DTR</text>
<text x="82.2" y="132.8">U2_TXD</text>
<text x="82.2" y="143.5">RTC_GPIO0</text>
<text x="82.2" y="140.1">RI</text>
<text x="101.7" y="143.7">ADC</text>
<text x="82.2" y="147">RTC_EINT</text>
</g>
<g font-size="1.3">
<text x="30.8" y="1.3">5</text>
<text x="88.9" y="1.3">4</text>
<text x="146.9" y="1.3">3</text>
<text x="205" y="1.3">2</text>
<text x="263.1" y="1.3">1</text>
<text x=".5" y="28.4">D</text>
<text x="292.6" y="28.4">D</text>
<text x=".5" y="79.5">C</text>
<text x="292.6" y="79.5">C</text>
<text x=".5" y="130.6">B</text>
<text x="292.6" y="130.6">B</text>
<text x=".5" y="181.7">A</text>
<text x="292.6" y="181.7">A</text>
<text x="30.8" y="207.4">5</text>
<text x="88.9" y="207.4">4</text>
<text x="146.9" y="207.4">3</text>
<text x="205" y="207.4">2</text>
<text x="263.1" y="207.4">1</text>
</g>
</svg>
